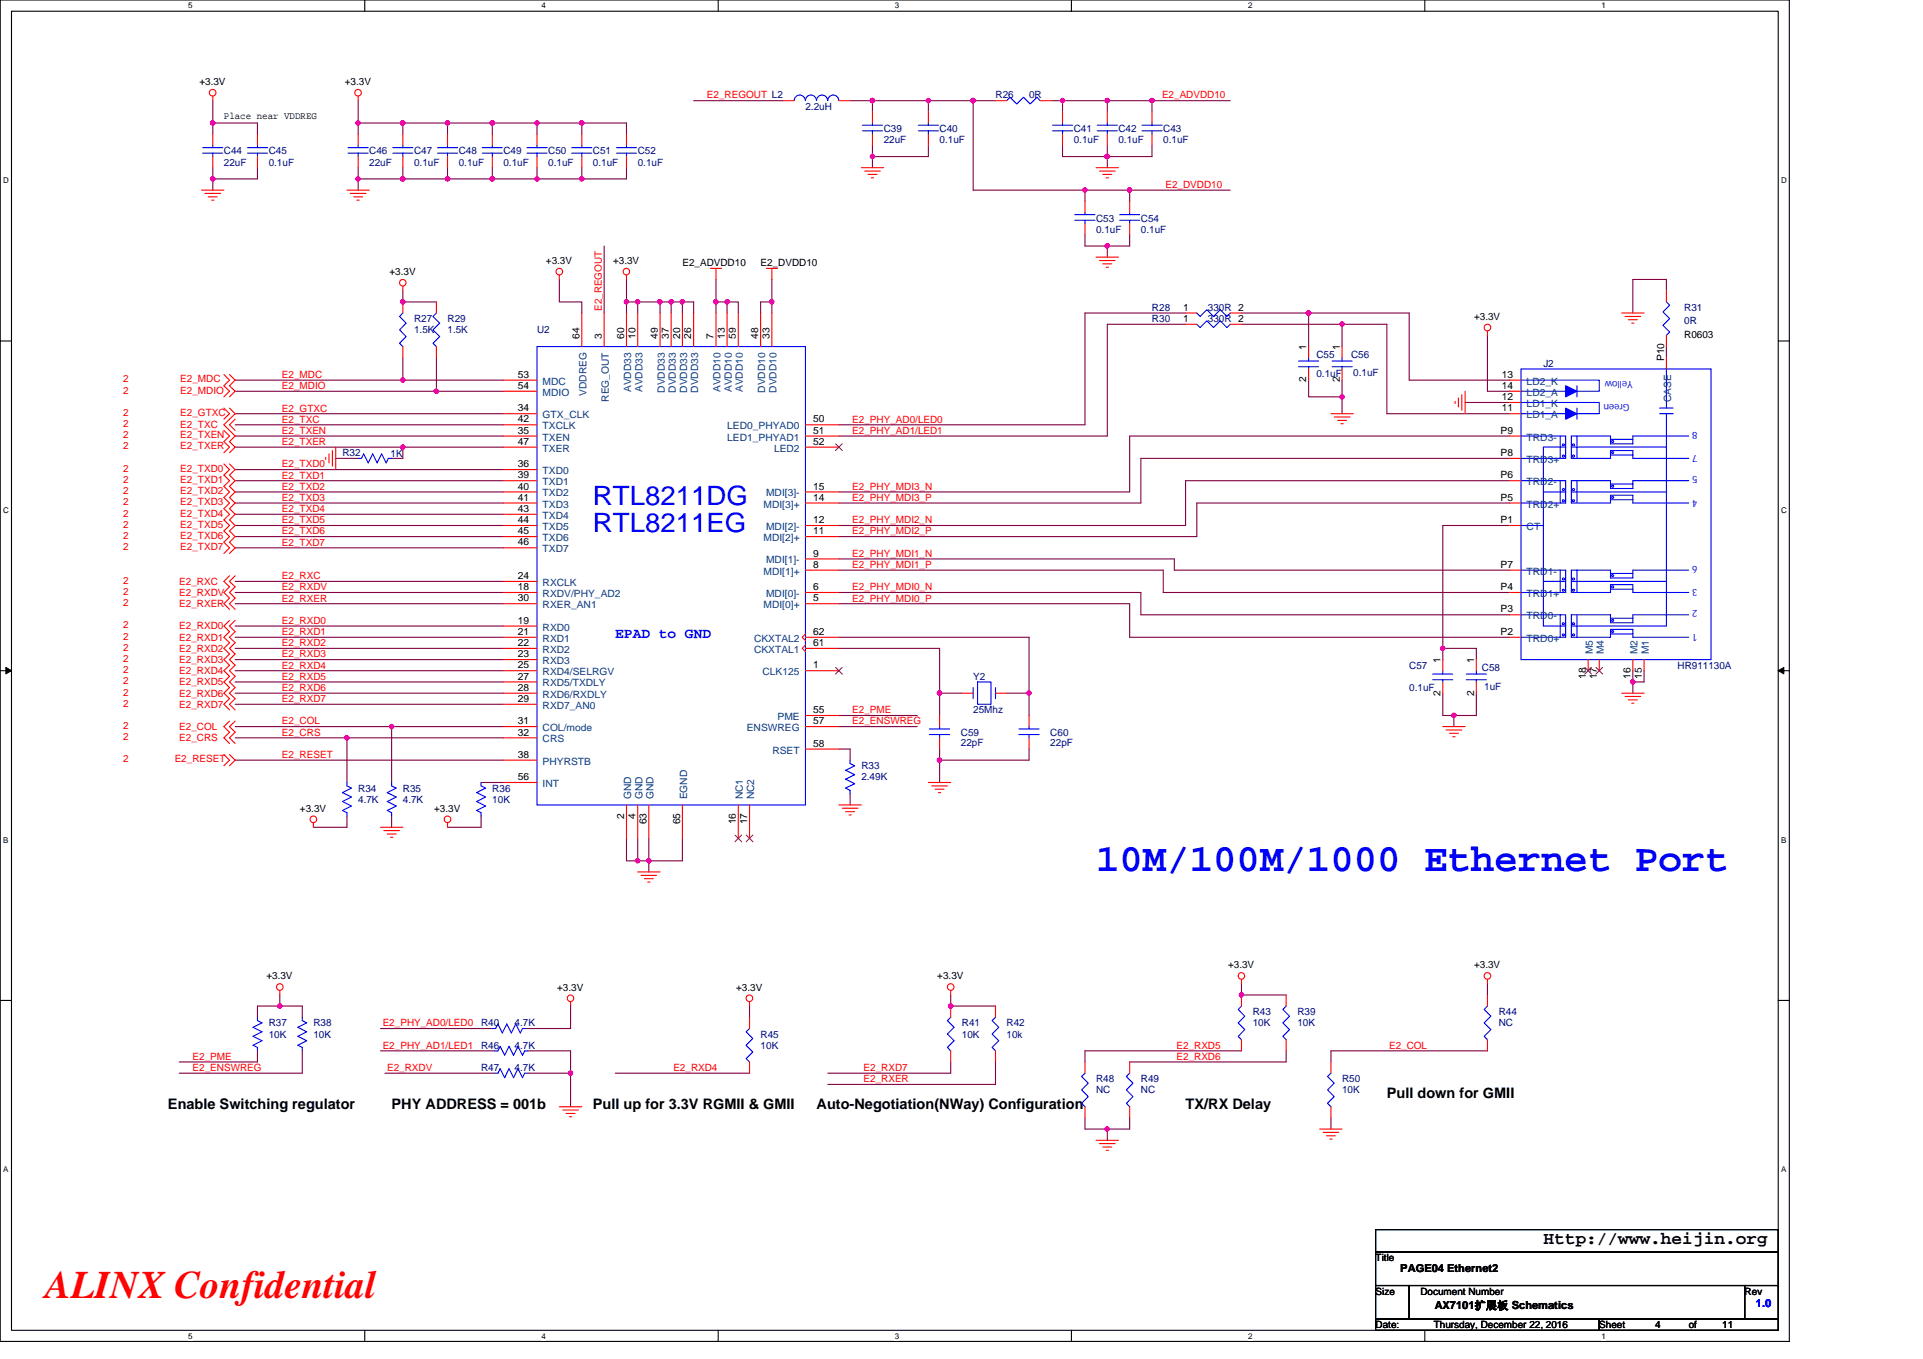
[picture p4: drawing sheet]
<svg xmlns="http://www.w3.org/2000/svg" width="297mm" height="210mm" viewBox="0 0 297 210" stroke-linecap="round" stroke-linejoin="round" font-family="sans-serif">
<path d="M0 0h276.4v207.3h-276.4zM1.8 1.7h272.9v203.8h-272.9z" fill="none" stroke="#000" stroke-width=".17"/>
<g fill="#fff">
<path d="M29.1 .2h.6v1.4h-.6z"/>
<path d="M29.1 205.7h.6v1.4h-.6z"/>
</g>
<path d="M56.3 0v1.7M56.3 205.5v1.8" fill="none" stroke="#000" stroke-width=".17"/>
<g fill="#fff">
<path d="M83.6 .2h.7v1.4h-.7z"/>
<path d="M83.6 205.7h.7v1.4h-.7z"/>
</g>
<path d="M110.9 0v1.7M110.9 205.5v1.8" fill="none" stroke="#000" stroke-width=".17"/>
<g fill="#fff">
<path d="M138.2 .2h.7v1.4h-.7z"/>
<path d="M138.2 205.7h.7v1.4h-.7z"/>
</g>
<path d="M165.5 0v1.7M165.5 205.5v1.8" fill="none" stroke="#000" stroke-width=".17"/>
<g fill="#fff">
<path d="M192.8 .2h.6v1.4h-.6z"/>
<path d="M192.8 205.7h.6v1.4h-.6z"/>
</g>
<path d="M220.1 0v1.7M220.1 205.5v1.8" fill="none" stroke="#000" stroke-width=".17"/>
<g fill="#fff">
<path d="M247.4 .2h.6v1.4h-.6z"/>
<path d="M247.4 205.7h.6v1.4h-.6z"/>
<path d="M.5 27.2h.8v1.4h-.8z"/>
<path d="M275.1 27.2h.9v1.4h-.9z"/>
<path d="M.5 78.1h.8v1.4h-.8z"/>
<path d="M275.1 78.1h.9v1.4h-.9z"/>
</g>
<path d="M0 52.7h1.8M274.7 52.7h1.7" fill="none" stroke="#000" stroke-width=".17"/>
<g fill="#fff">
<path d="M.5 129.1h.8v1.4h-.8z"/>
<path d="M275.1 129.1h.8v1.4h-.8z"/>
</g>
<path d="M0 103.6h1.8M274.7 103.6h1.7" fill="none" stroke="#000" stroke-width=".17"/>
<path d="M.9 103.1l.9 .5-.9 .5zM274.7 103.6l.8-.5v1z" fill="#000" stroke="#000" stroke-width=".15"/>
<g fill="#fff">
<path d="M.5 180h.8v1.4h-.8z"/>
<path d="M275.1 180h.8v1.4h-.8z"/>
</g>
<path d="M0 154.6h1.8M274.7 154.6h1.7M212.5 190h62.2v3.5h-62.2zM212.5 193.5h62.2v5.1h-62.2zM212.5 198.6h5.2v5.2h-5.2zM217.7 198.6h51.8v5.2h-51.8zM269.5 198.6h5.2v5.2h-5.2zM212.5 203.8h34.5v1.7h-34.5zM247 203.8h27.7v1.7h-27.7z" fill="none" stroke="#000" stroke-width=".17"/>
<g fill="none" stroke="#800040" stroke-width=".17">
<path d="M32.9 19h6.9v1.7M32.9 15.6v3.4M32.9 19v1.7M55.3 15.6v3.4M55.3 19v1.7M55.3 19h6.9M62.2 19v1.7M62.2 19h6.9M69.1 19h6.9M69.1 19v1.7M76 19h6.9M76 19v1.7"/>
<path d="M82.9 19h7M82.9 19v1.7M89.9 19v1.7M89.9 19h6.9v1.7M107.1 15.6h13.8M131.3 15.6h3.5M134.8 15.6h8.6M134.8 15.6v1.7M143.4 15.6v1.7M143.4 15.6h6.9M150.3 15.6h3.5M150.3 15.6v13.8h17.3"/>
<path d="M162.4 15.6h1.7M164.1 15.6h6.9M164.1 15.6v1.7M171 15.6h6.9M171 15.6v1.7M177.9 15.6h12.1M177.9 15.6v1.7M32.9 25.9v1.7M32.9 27.6v1.8M39.8 25.9v1.7h-6.9M55.3 27.6h6.9M55.3 25.9v1.7"/>
<path d="M55.3 27.6v1.8M62.2 27.6h6.9M62.2 25.9v1.7M69.1 27.6h6.9M69.1 25.9v1.7M76 27.6h6.9M76 25.9v1.7M82.9 25.9v1.7M82.9 27.6h7M89.9 25.9v1.7M93.3 38v10.4M96.8 25.9v1.7h-6.9"/>
<path d="M134.8 22.5v1.7M134.8 24.2v1.7M143.4 22.5v1.7h-8.6M164.1 22.5v1.7h6.9M167.6 29.4v1.7M167.6 36.3v1.7h3.4M167.6 29.4h6.9M171 38v1.7M171 22.5v1.7M171 24.2v1.7M174.5 29.4h15.5M174.5 29.4v1.7"/>
<path d="M174.5 36.3v1.7h-3.5M177.9 22.5v1.7h-6.9M36.3 58.7h25.9M62.2 55.3v3.4M62.2 44.9v1.8h5.2M62.2 58.7h15.6M67.4 55.3v5.2M86.4 43.2v3.5h3.5v1.7M96.8 43.2v3.5h1.7M96.8 46.7v1.7M98.5 46.7h3.5v1.7M98.5 46.7v1.7"/>
<path d="M102 46.7h1.7v1.7M103.7 46.7h3.4v1.7M105.4 46.7v1.7M110.6 46.7v1.7M110.6 43.2v3.5M110.6 46.7h1.7v1.7M112.3 46.7h1.7v1.7M119.2 46.7v1.7M119.2 46.7h-1.7v1.7M119.2 43.2v3.5M183.1 50.1h-12.1v17.3h-41.4M183.1 48.4h-15.5v17.2h-38"/>
<path d="M191.8 50.1h15.5M191.8 48.4h10.3M202.1 58.7v2.6h5.2M202.1 48.4h15.6v10.3h15.5M202.1 48.4v5.2M207.3 50.1h6.9v13.8h19M207.3 50.1v3.5M207.3 58.7v2.6M229.8 51.8v8.7h3.4M257.4 44.9v-1.7h-5.2v5.2M257.4 53.6v1.7M36.3 65.6h41.5"/>
<path d="M36.3 69.1h25.9v1.7h-1.7M36.3 63.9h41.5M36.3 67.4h41.5M36.3 72.6h41.5M36.3 74.3h41.5M36.3 77.7h41.5M36.3 76h41.5M36.3 79.5h41.5M36.3 60.5h31.1M51.9 70.8h3.4M62.2 69.1h15.6M67.4 60.5h10.4"/>
<path d="M207.3 61.3v2.6M226.3 62.2h6.9M233.2 67.4h-58.7v8.6h-44.9M233.2 70.8h-57v6.9h-46.6M233.2 74.3h-50.1v6.9h-53.5M233.2 77.7h-48.3v5.2h-55.3M36.3 89.8h41.5M36.3 91.5h41.5M36.3 93.3h41.5M36.3 98.5h41.5M36.3 96.7h41.5M36.3 81.2h41.5"/>
<path d="M36.3 84.6h41.5M36.3 82.9h41.5M129.6 86.4h51.8v1.7h51.8M129.6 93.3h44.9v5.2h58.7M129.6 88.1h50.1v3.4h53.5M129.6 91.5h46.6v3.5h57M129.6 98.5h29.4v8.6M233.2 81.2h-10.3v19M36.3 117.5h41.5M36.3 108.8h41.5M36.3 107.1h41.5M36.3 105.4h41.5"/>
<path d="M36.3 103.6h41.5M36.3 112.3h24.2v8.6M36.3 114h17.3v6.9M36.3 101.9h41.5M36.3 100.2h41.5M53.6 114h24.2M60.5 112.3h17.3M129.6 115.7h1.7v1.8M129.6 100.2h15.5v6.9M129.6 112.3h12.1M129.6 110.6h12.1M145.1 107.1h3.5"/>
<path d="M145.1 107.1v3.5M145.1 115.7v1.8M145.1 117.5v3.4M155.5 107.1h3.5M159 107.1v3.5M159 115.7v1.8h-13.9M222.9 100.2v1.7M222.9 107.1v3.5h1.7M222.9 100.2h5.1v1.7M224.6 110.6v1.7M228 107.1v3.5h-3.4M252.2 103.6v1.8"/>
<path d="M252.2 105.4v1.7M254 103.6v1.8h-1.8M53.6 126.1v1.7h-5.2M60.5 126.1v1.7M74.3 120.9h3.5M74.3 126.1v1.7h-5.2M96.8 129.5v3.5h1.7M98.5 129.5v3.5M98.5 133h1.7M100.2 129.5v3.5M100.2 133v1.7M105.4 129.5v3.5h-5.2"/>
<path d="M131.3 122.6v1.8M43.2 155.4h3.5v1.8M43.2 153.7v1.7M43.2 155.4h-3.4v1.8M58.8 158.9h17.2M88.1 155.4v3.5h-6.9M115.8 155.4v1.8M146.9 153.7v1.7h6.9M191.8 152v1.7h6.9M229.8 152v1.7M39.8 162.4v1.7h-12.1M46.7 162.4v3.4h-19"/>
<path d="M58.8 162.4h17.6M59.5 165.8h16.9M81.6 162.4h6.5v3.4M81.6 165.8h6.5M88.1 165.8v5.2M95 165.8h20.8M146.9 164.1v1.7h-19M153.8 164.1v3.5h-25.9M167.6 172.7v1.8h3.4v1.7M174.5 172.7v1.8h-3.5M191.8 162.4h-24.2v1.7M198.7 162.4v1.7h-24.2"/>
<path d="M205.6 172.7v1.8M229.8 162.4h-24.2v1.7"/>
</g>
<g fill="#f0f" stroke="#f0f" stroke-width=".17">
<circle cx="98.5" cy="133" r=".34"/>
<circle cx="146.9" cy="155.4" r=".34"/>
<circle cx="191.7" cy="153.7" r=".34"/>
<circle cx="171" cy="174.4" r=".33"/>
<circle cx="158.9" cy="107.1" r=".34"/>
<circle cx="145.1" cy="107.1" r=".34"/>
<circle cx="145.1" cy="117.5" r=".34"/>
<circle cx="43.2" cy="155.4" r=".34"/>
<circle cx="62.2" cy="58.7" r=".34"/>
<circle cx="67.4" cy="60.4" r=".34"/>
<circle cx="224.6" cy="110.5" r=".34"/>
<circle cx="202.1" cy="48.4" r=".34"/>
<circle cx="207.3" cy="61.3" r=".34"/>
<circle cx="207.3" cy="50.1" r=".34"/>
<circle cx="252.2" cy="105.4" r=".33"/>
<circle cx="222.8" cy="100.2" r=".34"/>
<circle cx="143.4" cy="15.5" r=".34"/>
<circle cx="134.8" cy="15.5" r=".34"/>
<circle cx="174.5" cy="29.4" r=".34"/>
<circle cx="150.3" cy="15.5" r=".34"/>
<circle cx="134.8" cy="24.2" r=".34"/>
<circle cx="171" cy="38" r=".34"/>
<circle cx="167.6" cy="29.4" r=".34"/>
<circle cx="171" cy="15.5" r=".34"/>
<circle cx="177.9" cy="15.5" r=".34"/>
<circle cx="164.1" cy="15.5" r=".34"/>
<circle cx="171" cy="24.2" r=".34"/>
<circle cx="76" cy="19" r=".33"/>
<circle cx="76" cy="27.6" r=".33"/>
<circle cx="69.1" cy="27.6" r=".33"/>
<circle cx="32.9" cy="27.6" r=".33"/>
<circle cx="62.2" cy="27.6" r=".33"/>
<circle cx="55.3" cy="27.6" r=".33"/>
<circle cx="62.2" cy="19" r=".33"/>
<circle cx="55.3" cy="19" r=".33"/>
<circle cx="32.9" cy="19" r=".33"/>
<circle cx="89.9" cy="27.6" r=".33"/>
<circle cx="83" cy="27.6" r=".33"/>
<circle cx="89.9" cy="19" r=".33"/>
<circle cx="96.8" cy="46.6" r=".34"/>
<circle cx="98.5" cy="46.6" r=".34"/>
<circle cx="103.7" cy="46.6" r=".34"/>
<circle cx="101.9" cy="46.6" r=".34"/>
<circle cx="105.4" cy="46.6" r=".34"/>
<circle cx="110.6" cy="46.6" r=".34"/>
<circle cx="112.3" cy="46.6" r=".34"/>
<circle cx="119.2" cy="46.6" r=".34"/>
<circle cx="83" cy="19" r=".33"/>
<circle cx="100.2" cy="133" r=".34"/>
<circle cx="69.1" cy="19" r=".33"/>
<circle cx="62.2" cy="69.1" r=".34"/>
<circle cx="88.1" cy="165.8" r=".33"/>
<circle cx="60.5" cy="112.3" r=".34"/>
<circle cx="53.6" cy="114" r=".33"/>
<circle cx="62.2" cy="46.6" r=".34"/>
</g>
<g fill="none" stroke="#f00" stroke-width=".17">
<path d="M32.9 14.9v.7M55.3 14.9v.7M120.9 15.6h1.8M129.6 15.6h1.7M134.8 17.3v1.7M143.4 17.3v1.7M153.8 15.6h1.7M160.7 15.6h1.7M164.1 17.3v1.7M171 17.3v1.7M177.9 17.3v1.7M31.1 29.4h3.5"/>
<path d="M31.7 29.9h2.4M32.2 30.4h1.3M32.7 30.9h.3M32.9 20.7v1.8M32.9 24.2v1.7M39.8 20.7v1.8M39.8 24.2v1.7M53.6 29.4h3.4M54.1 29.9h2.4M54.6 30.4h1.4M55.1 30.9h.4M55.3 20.7v1.8"/>
<path d="M55.3 24.2v1.7M62.2 20.7v1.8M62.2 24.2v1.7M69.1 20.7v1.8M69.1 24.2v1.7M76 20.7v1.8M76 24.2v1.7M82.9 20.7v1.8M82.9 24.2v1.7M89.9 20.7v1.8M89.9 24.2v1.7M96.8 20.7v1.8"/>
<path d="M96.8 24.2v1.7M133.1 25.9h3.4M133.6 26.4h2.4M134.1 26.9h1.4M134.6 27.5h.3M134.8 20.7v1.8M143.4 20.7v1.8M164.1 20.7v1.8M167.6 31.1v1.7M167.6 34.5v1.8M169.3 25.9h3.5M169.3 39.7h3.5"/>
<path d="M169.8 26.4h2.5M170.3 26.9h1.4M170.9 27.5h.3M171 20.7v1.8M174.5 31.1v1.7M174.5 34.5v1.8M177.9 20.7v1.8M34.6 57.9l.9 .8-.9 .9 .9 .9-.9 .8M35.5 57.9l.8 .8-.8 .9 .8 .9-.8 .8M62.2 44.2v.7M62.2 53.6v1.7M62.2 46.7v1.7"/>
<path d="M67.4 53.6v1.7M67.4 46.7v1.7M77.8 58.7h5.1M86.4 42.5v.7M89.9 48.4v5.2M93.3 48.4v5.2M96.8 42.5v.7M96.8 48.4v5.2M98.5 48.4v5.2M102 48.4v5.2M103.7 48.4v5.2M105.4 48.4v5.2"/>
<path d="M107.1 48.4v5.2M109.7 41.5h1.8M110.6 48.4v5.2M110.6 41.5v1.7M112.3 48.4v5.2M114 48.4v5.2M117.5 48.4v5.2M118.4 41.5h1.7M119.2 41.5v1.7M119.2 48.4v5.2M169.8 40.3h2.5M170.3 40.8h1.4"/>
<path d="M170.9 41.3h.3M183.1 50.1h1.8M183.1 48.4h1.8M190 50.1h1.8M190 48.4h1.8M202.1 53.6v1.7M202.1 57v1.7M207.3 53.6v1.7M207.3 57v1.7M229.8 51.1v.7M233.2 58.7h1.7M250.5 48.4h3.5"/>
<path d="M251 48.9h2.4M251.5 49.4h1.4M252 49.9h.4M257.4 44.9v1.8M257.4 51.8v1.8M257.4 55.3v1.7M34.6 66.5l.9 .9-.9 .8 .9 .9-.9 .9M34.6 71.7l.9 .9-.9 .8 .9 .9-.9 .8 .9 .9-.9 .9 .9 .8-.9 .9 .9 .9-.9 .8 .9 .9-.9 .8 .9 .9-.9 .9 .9 .8-.9 .9M34.6 63.1l.9 .8-.9 .9M35.5 63.1l.8 .8-1.7 1.7 1.7 1.8-.8 .8 .8 .9-.8 .9M35.5 71.7l.8 .9-.8 .8 .8 .9-.8 .8 .8 .9-.8 .9 .8 .8-.8 .9 .8 .9-.8 .8 .8 .9-.8 .8 .8 .9-.8 .9 .8 .8-.8 .9M36.3 64.8l-.8 .8 .8 .9"/>
<path d="M50.3 70.7v.3M50.8 70.1v1.4M51.3 69.6v2.4M51.9 69.1v3.5M55.3 70.8h.1M60.5 70.8h.1M77.8 63.9h5.1M77.8 67.4h5.1M77.8 72.6h5.1M77.8 74.3h5.1M77.8 76h5.1M77.8 77.7h5.1"/>
<path d="M77.8 65.6h5.1M77.8 79.5h5.1M77.8 69.1h5.1M77.8 60.5h5.1M124.4 77.7h5.2M124.4 76h5.2M124.4 65.6h5.2M124.4 67.4h5.2M124.4 69.1h5.2M205.6 63.9h3.4M206.1 64.4h2.4M206.6 65h1.4"/>
<path d="M207.1 65.5h.4M224.8 62v.4M225.3 61.5v1.4M225.8 61v2.4M226.3 60.5v3.4M233.2 77.7h1.7M233.2 74.3h1.7M233.2 70.8h1.7M233.2 67.4h1.7M233.2 63.9h1.7M233.2 62.2h1.7M233.2 60.5h1.7"/>
<path d="M35.5 89l-.9 .8 .9 .9-.9 .8 .9 .9-.9 .9 .9 .8M35.5 95.9l-.9 .8 .9 .9-.9 .9 .9 .8-.9 .9 .9 .8-.9 .9 .9 .9-.9 .8 .9 .9-.9 .9 .9 .8-.9 .9 .9 .9-.9 .8 .9 .9M36.3 89l-.8 .8 .8 .9-.8 .8 .8 .9-.8 .9 .8 .8M36.3 95.9l-.8 .8 .8 .9-.8 .9 .8 .8-.8 .9 .8 .8-.8 .9 .8 .9-.8 .8 .8 .9-.8 .9 .8 .8-.8 .9 .8 .9-.8 .8 .8 .9M77.8 91.5h5.1M77.8 96.7h5.1M77.8 98.5h5.1M77.8 89.8h5.1M77.8 93.3h5.1M77.8 81.2h5.1M77.8 82.9h5.1M77.8 84.6h5.1"/>
<path d="M124.4 93.3h5.2M124.4 91.5h5.2M124.4 88.1h5.2M124.4 86.4h5.2M124.4 82.9h5.2M124.4 81.2h5.2M124.4 99.7l-.5 .5 .5 .5M124.4 98l-.5 .5 .5 .5M124.4 98.5h5.2M233.2 98.5h1.7M233.2 95h1.7M233.2 91.5h1.7"/>
<path d="M233.2 88.1h1.7M233.2 81.2h1.7M34.6 116.6l.9 .9-.9 .8M35.5 116.6l.8 .9-.8 .8M35.5 111.4l-.9 .9 .9 .8-.9 .9 .9 .9M36.3 111.4l-.8 .9 .8 .8-.8 .9 .8 .9M77.8 100.2h5.1M77.8 101.9h5.1M77.8 103.6h5.1M77.8 105.4h5.1M77.8 107.1h5.1M77.8 108.8h5.1"/>
<path d="M77.8 112.3h5.1M77.8 117.5h5.1M77.8 114h5.1M124.4 103.6h5.2M124.4 110.6h5.2M124.4 100.2h5.2M124.4 112.3h5.2M124.4 115.7h5.2M131.3 117.5h.1M145.1 110.6v1.7M145.1 114v1.7M148.6 107.1h1.7"/>
<path d="M153.8 107.1h1.7M159 110.6v1.7M159 114v1.7M222.9 101.9v1.7M222.9 105.4v1.7M222.9 112.3h3.4M223.4 112.8h2.4M223.9 113.3h1.4M224.4 113.8h.4M228 101.9v1.7M228 105.4v1.7M245.3 101.9v1.7"/>
<path d="M247 101.9v1.7M250.5 107.1h3.5M251 107.6h2.4M251.5 108.1h1.4M252 108.6h.4M252.2 101.9v1.7M254 101.9v1.7M48.4 127.1v.7M53.6 126.1h.1M53.6 120.9h.1M58.8 127.8h3.4M59.3 128.3h2.4"/>
<path d="M59.8 128.9h1.4M60.3 129.4h.4M60.5 126.1h.1M60.5 120.9h.1M69.1 127.1v.7M74.3 126.1h.1M74.3 120.9h.1M77.8 120.9h5.1M96.8 124.4v5.1M98.5 134.7h3.5M98.5 124.4v5.1M99 135.3h2.4"/>
<path d="M99.5 135.8h1.4M100.1 136.3h.3M100.2 124.4v5.1M105.4 124.4v5.1M114 124.4v5.1M115.8 124.4v5.1M129.6 124.4h3.5M130.1 124.9h2.4M130.6 125.4h1.4M131.1 125.9h.4M131.3 122.6h.1M143.4 120.9h3.5"/>
<path d="M143.9 121.4h2.4M144.4 121.9h1.4M145 122.5h.3M39.8 157.2h.1M43.2 153v.7M46.7 157.2h.1M76 158.9h.1M81.2 158.9h.1M88.1 154.8v.6M115.8 154.8v.6M115.8 157.2v1.7M146.9 153v.7"/>
<path d="M146.9 155.4v1.8M153.8 155.4v1.8M191.8 151.3v.7M191.8 153.7v1.7M198.7 153.7v1.7M229.8 151.3v.7M229.8 153.7v1.7M39.8 162.4h.1M46.7 162.4h.1M76.4 162.4h.1M76.4 165.8h.1M81.6 162.4h.1"/>
<path d="M81.6 165.8h.1M86.4 171h3.5M86.9 171.5h2.4M87.4 172h1.4M88 172.6h.3M115.8 164.1v1.7M146.9 162.4v1.7M153.8 162.4v1.7M167.6 171v1.7M167.6 164.1v1.7M169.3 176.2h3.5M169.8 176.7h2.5"/>
<path d="M170.3 177.2h1.4M170.9 177.7h.3M174.5 171v1.7M174.5 164.1v1.7M191.8 160.6v1.8M198.7 160.6v1.8M203.9 174.5h3.4M204.4 175h2.4M204.9 175.5h1.4M205.4 176h.4M205.6 171v1.7M205.6 164.1v1.7"/>
<path d="M229.8 160.6v1.8"/>
<circle cx="32.8" cy="14.3" r=".51"/>
<circle cx="55.3" cy="14.3" r=".51"/>
<circle cx="62.2" cy="43.7" r=".51"/>
<circle cx="86.4" cy="42" r=".51"/>
<circle cx="96.8" cy="42" r=".51"/>
<circle cx="229.8" cy="50.6" r=".51"/>
<circle cx="48.4" cy="126.6" r=".51"/>
<circle cx="69.1" cy="126.6" r=".51"/>
<circle cx="43.2" cy="152.5" r=".51"/>
<circle cx="88.1" cy="154.2" r=".51"/>
<circle cx="115.8" cy="154.2" r=".51"/>
<circle cx="146.8" cy="152.5" r=".51"/>
<circle cx="191.7" cy="150.8" r=".51"/>
<circle cx="229.8" cy="150.8" r=".51"/>
</g>
<g fill="none" stroke="#00f" stroke-width=".17">
<path d="M122.7 15.5a.86 .86 0 0 1 .8-.8 .86 .86 0 0 1 .9 .8M124.4 15.5a.85 .85 0 0 1 .9-.8 .85 .85 0 0 1 .8 .8 .87 .87 0 0 1 .9-.8 .87 .87 0 0 1 .8 .8 .86 .86 0 0 1 .9-.8 .86 .86 0 0 1 .9 .8M133.2 19.3h3.1M134.8 19v.3M141.9 19.3h3.1M143.4 19v.3M155.5 15.6l.5-.6 1.1 1.1 1-1.1 1 1.1 1.1-1.1 .5 .6M162.6 19.3h3.1M164.1 19v.3M169.5 19.3h3.1M171 19v.3M176.4 19.3h3.1"/>
<path d="M177.9 19v.3M31.3 23.7h3.1M31.3 22.8h3.1M32.9 22.5v.3M32.9 23.7v.5M38.2 23.7h3.1M38.2 22.8h3.1M39.8 22.5v.3M39.8 23.7v.5M53.8 23.7h3.1M53.8 22.8h3.1M55.3 22.5v.3"/>
<path d="M55.3 23.7v.5M60.7 23.7h3.1M60.7 22.8h3.1M62.2 22.5v.3M62.2 23.7v.5M67.6 23.7h3.1M67.6 22.8h3.1M69.1 22.5v.3M69.1 23.7v.5M74.5 23.7h3.1M74.5 22.8h3.1M76 22.5v.3"/>
<path d="M76 23.7v.5M81.4 23.7h3.1M81.4 22.8h3.1M82.9 22.5v.3M82.9 23.7v.5M88.3 23.7h3.1M88.3 22.8h3.1M89.9 22.5v.3M89.9 23.7v.5M95.2 23.7h3.1M95.2 22.8h3.1M96.8 22.5v.3"/>
<path d="M96.8 23.7v.5M133.2 20.2h3.1M134.8 20.2v.5M141.9 20.2h3.1M143.4 20.2v.5M162.6 20.2h3.1M164.1 20.2v.5M166 34h3.1M166 33.2h3.1M167.6 32.8v.4M167.6 34v.5M169.5 20.2h3.1"/>
<path d="M171 20.2v.5M172.9 34h3.1M172.9 33.2h3.1M174.5 32.8v.4M174.5 34v.5M176.4 20.2h3.1M177.9 20.2v.5M62.2 48.4l-.5 .5 1 1-1 1.1 1 1-1 1 .5 .6M67.4 48.4l-.5 .5 1 1-1 1.1 1 1-1 1 .5 .6M82.9 53.6h41.5v70.8h-41.5zM184.9 48.4l.5 .5 1-1 1 1 1.1-1 1 1 .5-.5M190 50.1l-.5 .5-1-1-1.1 1-1-1-1 1-.5-.5"/>
<path d="M200.6 55.8h3.1M200.6 56.7h3.1M202.1 55.3v.5M202.1 56.7v.3M205.8 55.8h3.1M205.8 56.7h3.1M207.3 55.3v.5M207.3 56.7v.3M234.9 57h29.4v44.9h-29.4zM234.9 58.7h12.1v1.8h-12.1M243.6 59.6v1.7M257.4 46.7l.5 .5-1 1 1 1-1 1.1 1 1-.5 .5"/>
<path d="M257.4 57v6.1M55.3 70.8h.5l.4-.7 .7 1.4 .7-1.4 .6 1.4 .7-1.4 .7 1.4 .4-.7h.5M234.9 74.3h6.9v3.4h-6.9M234.9 67.4h6.9v3.4h-6.9M234.9 62.2h12.1v1.7h-12.1M238.4 76h3.4M241 74.3v3.4M241 67.4v3.4M241.4 77.3h.2v.2h-.2zM241.4 70.4h.2v.2h-.2zM241.4 75.5h.2v.3h-.2zM241.4 68.6h.2v.2h-.2z"/>
<path d="M241.8 69.1h-3.4v27.6h3.4M242.7 76h14.7M242.7 69.1h14.7M242.9 77.3h.3v.2h-.3zM242.9 68.6h.3v.2h-.3zM242.9 70.4h.3v.2h-.3zM243.6 74.3v3.4M243.6 67.4v3.4M243.6 63.1v1.7M248.8 77.2h3.4M248.8 70.3h3.4M248.8 74.8h3.4"/>
<path d="M248.8 67.9h3.4M249 75h.2v.2h-.2zM249 76.7h.2v.3h-.2zM249 68.1h.2v.2h-.2zM249 69.8h.2v.3h-.2zM256.4 63.9h2M256.4 63.1h2M257.4 63.9v32.8h-14.7M260.9 74.3h-8.7v1.2h-3.4v-1.2h-6.1v3.4h6.1v-1.2h3.4v1.2h8.7M260.9 67.4h-8.7v1.2h-3.4v-1.2h-6.1v3.4h6.1v-1.2h3.4v1.2h8.7M234.9 95h6.9v3.5h-6.9M234.9 81.2h3.5"/>
<path d="M234.9 88.1h6.9v3.4h-6.9M238.4 89.8h3.4M241 95v3.5M241 88.1v3.4M241.4 91.1h.2v.2h-.2zM241.4 89.3h.2v.3h-.2zM241.4 98h.2v.2h-.2zM241.4 96.3h.2v.2h-.2zM242.7 89.8h14.7M242.9 91.1h.3v.2h-.3zM242.9 98h.3v.2h-.3zM242.9 96.3h.3v.2h-.3z"/>
<path d="M242.9 89.3h.3v.3h-.3zM243.6 95v3.5M243.6 88.1v3.4M248.8 97.9h3.4M248.8 95.5h3.4M248.8 91h3.4M248.8 88.6h3.4M249 88.8h.2v.3h-.2zM249 90.6h.2v.2h-.2zM249 97.5h.2v.2h-.2zM249 95.7h.2v.3h-.2zM260.9 95h-8.7v1.2h-3.4v-1.2h-6.1v3.5h6.1v-1.3h3.4v1.3h8.7"/>
<path d="M260.9 88.1h-8.7v1.2h-3.4v-1.2h-6.1v3.4h6.1v-1.2h3.4v1.2h8.7M131.3 117.5v.5l.7 .3-1.4 .7 1.4 .7-1.4 .7 1.4 .7-1.4 .7 .7 .3v.5M143.6 113.5h3.1M143.6 112.6h3.1M145.1 112.3v.3M145.1 113.5v.5M150.3 106.2v1.8M151 105.4h2.1v3.4h-2.1zM153.8 106.2v1.8M157.4 113.5h3.1M157.4 112.6h3.1M159 112.3v.3"/>
<path d="M159 113.5v.5M221.3 104.2h3.1M221.3 105h3.1M222.9 103.6v.6M222.9 105v.4M226.5 104.2h3.1M226.5 105h3.1M228 103.6v.6M228 105v.4M53.6 120.9v.5l.7 .4-1.4 .7 1.4 .6-1.4 .7 1.4 .7-1.4 .7 .7 .4v.5M60.5 120.9v.5l.7 .4-1.4 .7 1.4 .6-1.4 .7 1.4 .7-1.4 .7 .7 .4v.5M74.3 120.9v.5l.7 .4-1.4 .7 1.4 .6-1.4 .7 1.4 .7-1.4 .7 .7 .4v.5"/>
<path d="M39.8 157.2v.5l.7 .4-1.4 .6 1.4 .7-1.4 .7 1.4 .7-1.4 .7 .7 .3v.6M46.7 157.2v.5l.7 .4-1.4 .6 1.4 .7-1.4 .7 1.4 .7-1.4 .7 .7 .3v.6M76 158.9h.6l.3-.7 .7 1.4 .7-1.4 .7 1.4 .7-1.4 .7 1.4 .3-.7h.5M115.8 158.9l-.6 .5 1.1 1.1-1.1 1 1.1 1-1.1 1.1 .6 .5M146.9 157.2l-.6 .5 1.1 1-1.1 1.1 1.1 1-1.1 1 .6 .6M153.8 157.2l-.6 .5 1.1 1-1.1 1.1 1.1 1-1.1 1 .6 .6M191.8 155.4l-.5 .6 1 1-1 1.1 1 1-1 1 .5 .5M198.7 155.4l-.5 .6 1 1-1 1.1 1 1-1 1 .5 .5M229.8 155.4l-.5 .6 1 1-1 1.1 1 1-1 1 .5 .5M76.4 162.4h.5l.4-.7 .7 1.3 .6-1.3 .7 1.3 .7-1.3 .7 1.3 .3-.6h.6M76.4 165.8h.5l.4-.7 .7 1.4 .6-1.4 .7 1.4 .7-1.4 .7 1.4 .3-.7h.6M167.6 165.8l-.5 .5 1 1.1-1 1 1 1-1 1.1 .5 .5"/>
<path d="M174.5 165.8l-.5 .5 1 1.1-1 1 1 1-1 1.1 .5 .5M205.6 165.8l-.5 .5 1 1.1-1 1 1 1-1 1.1 .5 .5"/>
<circle cx="243.1" cy="75.7" r=".17"/>
</g>
<g fill="#00f" stroke="#00f" stroke-width=".17">
<path d="M241.8 63.1l1.8 .8-1.8 .9z" fill-rule="evenodd"/>
<path d="M241.8 59.6l1.8 .9-1.8 .8z" fill-rule="evenodd"/>
</g>
<path d="M129.1 68.6l1 1M130.1 68.6l-1.1 1M129.1 103.1l1 1.1M130.1 103.1l-1.1 1.1M244.8 103.1l1 1.1M245.8 103.1l-1 1.1M246.5 103.1l1.1 1.1M247.5 103.1l-1 1.1M113.5 129l1.1 1.1M114.6 129l-1.1 1.1M115.3 129l1 1.1M116.3 129l-1.1 1.1" fill="none" stroke="#804000" stroke-width=".15"/>
<text font-size="6" fill="#00f" x="169.3" y="134.6">10M/100M/1000 Ethernet Port</text>
<text font-size="6" fill="#f00" x="7" y="200.6">ALINX Confidential</text>
<g font-size="4.1" fill="#00f">
<text x="91.6" y="78">RTL8211DG</text>
<text x="91.6" y="82.2">RTL8211EG</text>
</g>
<text font-size="2.8" x="238.4" y="192.3">Http://www.heijin.org</text>
<text font-size="2.2" fill="#00f" x="95" y="98.6">EPAD to GND</text>
<g font-size="2.2">
<text x="25.9" y="171.4">Enable Switching regulator</text>
<text x="60.5" y="171.4">PHY ADDRESS = 001b</text>
<text x="91.6" y="171.4">Pull up for 3.3V RGMII &amp; GMII</text>
<text x="126.1" y="171.4">Auto-Negotiation(NWay) Configuration</text>
<text x="183.1" y="171.4">TX/RX Delay</text>
<text x="214.2" y="169.7">Pull down for GMII</text>
</g>
<g font-size="1.7">
<text x="216.3" y="196.6">PAGE04 Ethernet2</text>
<text x="221.7" y="202.3">AX7101扩展板 Schematics</text>
</g>
<text font-size="1.7" fill="#00f" x="271.2" y="202">1.0</text>
<g font-size="1.5">
<text x="30.8" y="13.1">+3.3V</text>
<text x="53.3" y="13.1">+3.3V</text>
<text x="34.6" y="18.3">Place near VDDREG</text>
<text x="84.3" y="40.8">+3.3V</text>
<text x="94.7" y="40.8">+3.3V</text>
<text x="105.4" y="41.1">E2_ADVDD10</text>
<text x="117.5" y="41.1">E2_DVDD10</text>
<text x="60.2" y="42.5">+3.3V</text>
<text x="89.5" y="52.3" transform="rotate(-90 89.5 52.3)">64</text>
<text x="93" y="52.3" transform="rotate(-90 93 52.3)">3</text>
<text x="96.4" y="52.3" transform="rotate(-90 96.4 52.3)">60</text>
<text x="98.1" y="52.3" transform="rotate(-90 98.1 52.3)">10</text>
<text x="101.6" y="52.3" transform="rotate(-90 101.6 52.3)">49</text>
<text x="103.3" y="52.3" transform="rotate(-90 103.3 52.3)">37</text>
<text x="105" y="52.3" transform="rotate(-90 105 52.3)">20</text>
<text x="106.8" y="52.3" transform="rotate(-90 106.8 52.3)">26</text>
<text x="110.2" y="52.3" transform="rotate(-90 110.2 52.3)">7</text>
<text x="111.9" y="52.3" transform="rotate(-90 111.9 52.3)">13</text>
<text x="113.7" y="52.3" transform="rotate(-90 113.7 52.3)">59</text>
<text x="117.1" y="52.3" transform="rotate(-90 117.1 52.3)">48</text>
<text x="118.9" y="52.3" transform="rotate(-90 118.9 52.3)">33</text>
<text x="182.8" y="49.7">1</text>
<text x="182.8" y="48">1</text>
<text x="227.7" y="49.4">+3.3V</text>
<text x="260.2" y="52.2">R0603</text>
<text x="80" y="58.4">53</text>
<text x="201.8" y="59.1" transform="rotate(-90 201.8 59.1)">2</text>
<text x="201.8" y="54.1" transform="rotate(-90 201.8 54.1)">1</text>
<text x="206.9" y="59.1" transform="rotate(-90 206.9 59.1)">2</text>
<text x="206.9" y="54.1" transform="rotate(-90 206.9 54.1)">1</text>
<text x="232" y="58.4">13</text>
<text x="257" y="55.8" transform="rotate(-90 257 55.8)">P10</text>
<text x="80" y="63.6">34</text>
<text x="80" y="65.3">42</text>
<text x="80" y="60.1">54</text>
<text x="125.6" y="65.3">50</text>
<text x="232" y="63.6">11</text>
<text x="232" y="61.8">12</text>
<text x="232" y="60.1">14</text>
<text x="80" y="67">35</text>
<text x="80" y="68.7">47</text>
<text x="125.6" y="67">51</text>
<text x="125.6" y="68.7">52</text>
<text x="231.8" y="70.5">P8</text>
<text x="231.8" y="67">P9</text>
<text x="80" y="72.2">36</text>
<text x="80" y="73.9">39</text>
<text x="80" y="75.6">40</text>
<text x="80" y="77.4">41</text>
<text x="125.6" y="75.6">15</text>
<text x="125.6" y="77.4">14</text>
<text x="231.8" y="77.4">P5</text>
<text x="231.8" y="73.9">P6</text>
<text x="80" y="79.1">43</text>
<text x="80" y="80.8">44</text>
<text x="80" y="82.6">45</text>
<text x="125.6" y="80.8">12</text>
<text x="125.6" y="82.6">11</text>
<text x="231.8" y="80.8">P1</text>
<text x="80" y="89.5">24</text>
<text x="80" y="84.3">46</text>
<text x="125.6" y="86">9</text>
<text x="125.6" y="87.7">8</text>
<text x="231.8" y="87.7">P7</text>
<text x="80" y="91.2">18</text>
<text x="80" y="92.9">30</text>
<text x="125.6" y="91.2">6</text>
<text x="125.6" y="92.9">5</text>
<text x="231.8" y="94.6">P3</text>
<text x="231.8" y="91.2">P4</text>
<text x="80" y="96.4">19</text>
<text x="80" y="98.1">21</text>
<text x="80" y="99.8">22</text>
<text x="80" y="101.6">23</text>
<text x="125.6" y="99.8">61</text>
<text x="125.6" y="98.1">62</text>
<text x="231.8" y="98.1">P2</text>
<text x="80" y="103.3">25</text>
<text x="80" y="105">27</text>
<text x="80" y="106.7">28</text>
<text x="125.6" y="103.3">1</text>
<text x="222.5" y="107.5" transform="rotate(-90 222.5 107.5)">2</text>
<text x="222.5" y="102.4" transform="rotate(-90 222.5 102.4)">1</text>
<text x="227.7" y="107.5" transform="rotate(-90 227.7 107.5)">2</text>
<text x="227.7" y="102.4" transform="rotate(-90 227.7 102.4)">1</text>
<text x="245" y="104.9" transform="rotate(-90 245 104.9)">18</text>
<text x="246.7" y="104.9" transform="rotate(-90 246.7 104.9)">17</text>
<text x="251.9" y="104.9" transform="rotate(-90 251.9 104.9)">16</text>
<text x="253.6" y="104.9" transform="rotate(-90 253.6 104.9)">15</text>
<text x="80" y="108.5">29</text>
<text x="80" y="111.9">31</text>
<text x="80" y="113.6">32</text>
<text x="125.6" y="110.2">55</text>
<text x="125.6" y="111.9">57</text>
<text x="80" y="117.1">38</text>
<text x="125.6" y="115.4">58</text>
<text x="46.3" y="125.4">+3.3V</text>
<text x="67.1" y="125.4">+3.3V</text>
<text x="80" y="120.5">56</text>
<text x="96.4" y="126.5" transform="rotate(-90 96.4 126.5)">2</text>
<text x="98.1" y="126.5" transform="rotate(-90 98.1 126.5)">4</text>
<text x="99.9" y="127.4" transform="rotate(-90 99.9 127.4)">63</text>
<text x="105" y="127.4" transform="rotate(-90 105 127.4)">65</text>
<text x="113.7" y="127.4" transform="rotate(-90 113.7 127.4)">16</text>
<text x="115.4" y="127.4" transform="rotate(-90 115.4 127.4)">17</text>
<text x="189.7" y="149.6">+3.3V</text>
<text x="227.7" y="149.6">+3.3V</text>
<text x="41.1" y="151.3">+3.3V</text>
<text x="86.1" y="153.1">+3.3V</text>
<text x="113.7" y="153.1">+3.3V</text>
<text x="144.8" y="151.3">+3.3V</text>
<text x="212.5" y="194.9">Title</text>
<text x="212.5" y="200">Size</text>
<text x="219.4" y="200">Document Number</text>
<text x="269.5" y="200">Rev</text>
<text x="212.5" y="205.2">Date:</text>
<text x="221.5" y="205.2">Thursday, December 22, 2016</text>
<text x="247" y="205.2">Sheet</text>
<text x="255.7" y="205.2">4</text>
<text x="260.9" y="205.2">of</text>
<text x="266" y="205.2">11</text>
</g>
<g font-size="1.5" fill="#f00">
<text x="109.2" y="15.2">E2_REGOUT L2</text>
<text x="179.5" y="15.2">E2_ADVDD10</text>
<text x="180" y="29">E2_DVDD10</text>
<text x="93" y="48" transform="rotate(-90 93 48)">E2_REGOUT</text>
<text x="19" y="59.1">2</text>
<text x="27.9" y="59.1">E2_MDC</text>
<text x="43.6" y="58.4">E2_MDC</text>
<text x="19" y="66">2</text>
<text x="19" y="64.3">2</text>
<text x="19" y="60.8">2</text>
<text x="27.9" y="64.3">E2_GTXC</text>
<text x="27.9" y="60.8">E2_MDIO</text>
<text x="43.6" y="65.3">E2_TXC</text>
<text x="43.6" y="63.6">E2_GTXC</text>
<text x="43.6" y="60.1">E2_MDIO</text>
<text x="131.7" y="65.3">E2_PHY_AD0/LED0</text>
<text x="19" y="67.7">2</text>
<text x="19" y="69.4">2</text>
<text x="27.9" y="66.2">E2_TXC</text>
<text x="27.9" y="67.7">E2_TXEN</text>
<text x="27.9" y="69.4">E2_TXER</text>
<text x="43.6" y="67">E2_TXEN</text>
<text x="43.6" y="68.7">E2_TXER</text>
<text x="131.7" y="67">E2_PHY_AD1/LED1</text>
<text x="19" y="72.9">2</text>
<text x="19" y="74.6">2</text>
<text x="19" y="76.4">2</text>
<text x="27.9" y="72.9">E2_TXD0</text>
<text x="27.9" y="74.6">E2_TXD1</text>
<text x="27.9" y="76.4">E2_TXD2</text>
<text x="43.6" y="72.2">E2_TXD0</text>
<text x="43.6" y="73.9">E2_TXD1</text>
<text x="43.6" y="77.4">E2_TXD3</text>
<text x="43.6" y="75.7">E2_TXD2</text>
<text x="131.7" y="75.7">E2_PHY_MDI3_N</text>
<text x="131.7" y="77.4">E2_PHY_MDI3_P</text>
<text x="19" y="78.1">2</text>
<text x="19" y="79.8">2</text>
<text x="19" y="81.6">2</text>
<text x="19" y="83.3">2</text>
<text x="27.9" y="78.1">E2_TXD3</text>
<text x="27.9" y="79.8">E2_TXD4</text>
<text x="27.9" y="81.6">E2_TXD5</text>
<text x="27.9" y="83.3">E2_TXD6</text>
<text x="43.6" y="79.1">E2_TXD4</text>
<text x="43.6" y="80.9">E2_TXD5</text>
<text x="43.6" y="82.6">E2_TXD6</text>
<text x="131.7" y="80.9">E2_PHY_MDI2_N</text>
<text x="131.7" y="82.6">E2_PHY_MDI2_P</text>
<text x="19" y="85">2</text>
<text x="27.9" y="85">E2_TXD7</text>
<text x="43.6" y="89.5">E2_RXC</text>
<text x="43.6" y="84.3">E2_TXD7</text>
<text x="131.7" y="87.8">E2_PHY_MDI1_P</text>
<text x="131.7" y="86">E2_PHY_MDI1_N</text>
<text x="19" y="90.2">2</text>
<text x="19" y="91.9">2</text>
<text x="19" y="93.6">2</text>
<text x="27.7" y="90.4">E2_RXC</text>
<text x="27.7" y="92.1">E2_RXDV</text>
<text x="27.7" y="93.8">E2_RXER</text>
<text x="43.6" y="91.2">E2_RXDV</text>
<text x="43.6" y="92.9">E2_RXER</text>
<text x="131.7" y="92.9">E2_PHY_MDI0_P</text>
<text x="131.7" y="91.2">E2_PHY_MDI0_N</text>
<text x="19" y="97.1">2</text>
<text x="19" y="98.8">2</text>
<text x="19" y="100.5">2</text>
<text x="27.7" y="97.3">E2_RXD0</text>
<text x="27.7" y="99">E2_RXD1</text>
<text x="27.7" y="100.7">E2_RXD2</text>
<text x="43.6" y="101.6">E2_RXD3</text>
<text x="43.6" y="99.8">E2_RXD2</text>
<text x="43.6" y="98.1">E2_RXD1</text>
<text x="43.6" y="96.4">E2_RXD0</text>
<text x="19" y="102.3">2</text>
<text x="19" y="104">2</text>
<text x="19" y="105.7">2</text>
<text x="19" y="107.5">2</text>
<text x="27.7" y="102.4">E2_RXD3</text>
<text x="27.7" y="104.2">E2_RXD4</text>
<text x="27.7" y="105.9">E2_RXD5</text>
<text x="27.7" y="107.6">E2_RXD6</text>
<text x="43.6" y="106.8">E2_RXD6</text>
<text x="43.6" y="105">E2_RXD5</text>
<text x="43.6" y="103.3">E2_RXD4</text>
<text x="19" y="109.2">2</text>
<text x="19" y="112.6">2</text>
<text x="27.7" y="109.3">E2_RXD7</text>
<text x="27.7" y="112.8">E2_COL</text>
<text x="43.6" y="108.5">E2_RXD7</text>
<text x="43.6" y="111.9">E2_COL</text>
<text x="43.6" y="113.7">E2_CRS</text>
<text x="131.7" y="111.9">E2_ENSWREG</text>
<text x="131.7" y="110.2">E2_PME</text>
<text x="19" y="117.8">2</text>
<text x="19" y="114.4">2</text>
<text x="27" y="117.8">E2_RESET</text>
<text x="27.7" y="114.5">E2_CRS</text>
<text x="43.6" y="117.1">E2_RESET</text>
<text x="59.1" y="158.6">E2_PHY_AD0/LED0</text>
<text x="29.8" y="165.5">E2_ENSWREG</text>
<text x="29.8" y="163.7">E2_PME</text>
<text x="59.1" y="162">E2_PHY_AD1/LED1</text>
<text x="59.8" y="165.5">E2_RXDV</text>
<text x="104" y="165.5">E2_RXD4</text>
<text x="133.4" y="165.5">E2_RXD7</text>
<text x="133.4" y="167.2">E2_RXER</text>
<text x="181.7" y="162">E2_RXD5</text>
<text x="181.7" y="163.7">E2_RXD6</text>
<text x="214.6" y="162">E2_COL</text>
</g>
<g font-size="1.5" fill="#000080">
<text x="124.4" y="17">2.2uH</text>
<text x="153.8" y="15.2">R26</text>
<text x="159" y="15.2">0R</text>
<text x="34.6" y="23.9">C44</text>
<text x="41.5" y="23.9">C45</text>
<text x="57" y="23.9">C46</text>
<text x="64" y="23.9">C47</text>
<text x="70.9" y="23.9">C48</text>
<text x="77.8" y="23.9">C49</text>
<text x="84.7" y="23.9">C50</text>
<text x="91.6" y="23.9">C51</text>
<text x="98.5" y="23.9">C52</text>
<text x="136.5" y="20.4">C39</text>
<text x="136.5" y="22.1">22uF</text>
<text x="145.1" y="20.4">C40</text>
<text x="145.1" y="22.1">0.1uF</text>
<text x="165.9" y="20.4">C41</text>
<text x="165.9" y="22.1">0.1uF</text>
<text x="172.8" y="20.4">C42</text>
<text x="172.8" y="22.1">0.1uF</text>
<text x="179.7" y="20.4">C43</text>
<text x="179.7" y="22.1">0.1uF</text>
<text x="34.6" y="25.6">22uF</text>
<text x="41.5" y="25.6">0.1uF</text>
<text x="57" y="25.6">22uF</text>
<text x="64" y="25.6">0.1uF</text>
<text x="70.9" y="25.6">0.1uF</text>
<text x="77.8" y="25.6">0.1uF</text>
<text x="84.7" y="25.6">0.1uF</text>
<text x="91.6" y="25.6">0.1uF</text>
<text x="98.5" y="25.6">0.1uF</text>
<text x="169.3" y="34.2">C53</text>
<text x="169.3" y="35.9">0.1uF</text>
<text x="176.2" y="34.2">C54</text>
<text x="176.2" y="35.9">0.1uF</text>
<text x="64" y="49.8">R27</text>
<text x="64" y="51.5">1.5K</text>
<text x="69.1" y="49.8">R29</text>
<text x="69.1" y="51.5">1.5K</text>
<text x="82.9" y="51.5">U2</text>
<text x="177.9" y="49.8">R30</text>
<text x="177.9" y="48">R28</text>
<text x="186.6" y="49.8">330R 2</text>
<text x="186.6" y="48">330R 2</text>
<text x="260.2" y="48">R31</text>
<text x="260.2" y="50.1">0R</text>
<text x="203.3" y="55.3">C55</text>
<text x="203.3" y="58.2">0.1uF</text>
<text x="208.7" y="55.3">C56</text>
<text x="209" y="58.1">0.1uF</text>
<text x="238.4" y="56.7">J2</text>
<text x="52.9" y="70.5">R32</text>
<text x="60.3" y="70.7">1K</text>
<text x="150.3" y="105">Y2</text>
<text x="217.7" y="103.3">C57</text>
<text x="217.7" y="106.8">0.1uF</text>
<text x="228.9" y="103.7">C58</text>
<text x="229.3" y="106.6">1uF</text>
<text x="259.1" y="103.3">HR911130A</text>
<text x="148.4" y="113.7">C59</text>
<text x="150.3" y="110.2">25Mhz</text>
<text x="162.2" y="113.7">C60</text>
<text x="133.1" y="118.9">R33</text>
<text x="148.4" y="115.2">22pF</text>
<text x="162.2" y="115.2">22pF</text>
<text x="55.3" y="122.3">R34</text>
<text x="55.3" y="124">4.7K</text>
<text x="62.2" y="122.3">R35</text>
<text x="62.2" y="124">4.7K</text>
<text x="76" y="122.3">R36</text>
<text x="76" y="124">10K</text>
<text x="133.1" y="120.6">2.49K</text>
<text x="41.5" y="158.6">R37</text>
<text x="41.5" y="160.3">10K</text>
<text x="48.4" y="158.6">R38</text>
<text x="48.4" y="160.3">10K</text>
<text x="74.3" y="158.6">R40</text>
<text x="79.5" y="158.6">4.7K</text>
<text x="117.5" y="160.3">R45</text>
<text x="148.6" y="158.6">R41</text>
<text x="148.6" y="160.3">10K</text>
<text x="155.5" y="158.6">R42</text>
<text x="155.5" y="160.3">10k</text>
<text x="193.5" y="156.8">R43</text>
<text x="193.5" y="158.6">10K</text>
<text x="200.4" y="156.8">R39</text>
<text x="200.4" y="158.6">10K</text>
<text x="231.5" y="156.8">R44</text>
<text x="231.5" y="158.6">NC</text>
<text x="74.3" y="162">R46</text>
<text x="74.3" y="165.5">R47</text>
<text x="79.5" y="162">4.7K</text>
<text x="79.5" y="165.5">4.7K</text>
<text x="117.5" y="162">10K</text>
<text x="169.3" y="167.2">R48</text>
<text x="176.2" y="167.2">R49</text>
<text x="207.3" y="167.2">R50</text>
<text x="169.3" y="169">NC</text>
<text x="176.2" y="169">NC</text>
<text x="207.3" y="169">10K</text>
</g>
<g font-size="1.5" fill="#004080">
<text x="83.8" y="59.4">MDC</text>
<text x="235.8" y="59.4">LD2_K</text>
<text x="83.8" y="64.6">GTX_CLK</text>
<text x="83.8" y="61.2">MDIO</text>
<text x="90.6" y="61.2" transform="rotate(-90 90.6 61.2)">VDDREG</text>
<text x="94" y="62.1" transform="rotate(-90 94 62.1)">REG_OUT</text>
<text x="97.5" y="60.6" transform="rotate(-90 97.5 60.6)">AVDD33</text>
<text x="99.2" y="60.6" transform="rotate(-90 99.2 60.6)">AVDD33</text>
<text x="102.7" y="60.7" transform="rotate(-90 102.7 60.7)">DVDD33</text>
<text x="104.4" y="60.7" transform="rotate(-90 104.4 60.7)">DVDD33</text>
<text x="106.1" y="60.7" transform="rotate(-90 106.1 60.7)">DVDD33</text>
<text x="107.9" y="60.7" transform="rotate(-90 107.9 60.7)">DVDD33</text>
<text x="111.3" y="60.6" transform="rotate(-90 111.3 60.6)">AVDD10</text>
<text x="113" y="60.6" transform="rotate(-90 113 60.6)">AVDD10</text>
<text x="114.8" y="60.6" transform="rotate(-90 114.8 60.6)">AVDD10</text>
<text x="118.2" y="60.7" transform="rotate(-90 118.2 60.7)">DVDD10</text>
<text x="119.9" y="60.7" transform="rotate(-90 119.9 60.7)">DVDD10</text>
<text x="235.8" y="64.6">LD1_A</text>
<text x="235.8" y="62.9">LD1_K</text>
<text x="235.8" y="61.2">LD2_A</text>
<text x="258.1" y="62.2" transform="rotate(-90 258.1 62.2)">CASE</text>
<text x="83.8" y="68.1">TXEN</text>
<text x="83.8" y="66.3">TXCLK</text>
<text x="83.8" y="69.8">TXER</text>
<text x="112.3" y="66.3">LED0_PHYAD0</text>
<text x="112.3" y="68.1">LED1_PHYAD1</text>
<text x="119.6" y="69.8">LED2</text>
<text x="235.8" y="71.5">TRD3+</text>
<text x="235.8" y="68.1">TRD3-</text>
<text x="83.8" y="73.3">TXD0</text>
<text x="83.8" y="75">TXD1</text>
<text x="83.8" y="76.7">TXD2</text>
<text x="118.3" y="76.7">MDI[3]-</text>
<text x="235.8" y="75">TRD2-</text>
<text x="83.8" y="78.4">TXD3</text>
<text x="83.8" y="80.2">TXD4</text>
<text x="83.8" y="81.9">TXD5</text>
<text x="83.8" y="83.6">TXD6</text>
<text x="117.9" y="83.6">MDI[2]+</text>
<text x="117.9" y="78.4">MDI[3]+</text>
<text x="118.3" y="81.9">MDI[2]-</text>
<text x="235.8" y="78.4">TRD2+</text>
<text x="235.8" y="81.9">CT</text>
<text x="83.8" y="85.3">TXD7</text>
<text x="117.9" y="88.8">MDI[1]+</text>
<text x="118.3" y="87.1">MDI[1]-</text>
<text x="235.8" y="88.8">TRD1-</text>
<text x="83.8" y="92.2">RXDV/PHY_AD2</text>
<text x="83.8" y="90.5">RXCLK</text>
<text x="83.8" y="94">RXER_AN1</text>
<text x="117.9" y="94">MDI[0]+</text>
<text x="118.3" y="92.2">MDI[0]-</text>
<text x="235.8" y="95.7">TRD0-</text>
<text x="235.8" y="92.2">TRD1+</text>
<text x="83.8" y="97.4">RXD0</text>
<text x="83.8" y="99.2">RXD1</text>
<text x="83.8" y="100.9">RXD2</text>
<text x="116.5" y="100.9">CKXTAL1</text>
<text x="116.5" y="99.2">CKXTAL2</text>
<text x="235.8" y="99.2">TRD0+</text>
<text x="246" y="101" transform="rotate(-90 246 101)">M5</text>
<text x="247.8" y="101" transform="rotate(-90 247.8 101)">M4</text>
<text x="252.9" y="101" transform="rotate(-90 252.9 101)">M2</text>
<text x="254.7" y="101" transform="rotate(-90 254.7 101)">M1</text>
<text x="83.8" y="102.6">RXD3</text>
<text x="83.8" y="104.3">RXD4/SELRGV</text>
<text x="83.8" y="106.1">RXD5/TXDLY</text>
<text x="83.8" y="107.8">RXD6/RXDLY</text>
<text x="117.8" y="104.3">CLK125</text>
<text x="83.8" y="109.5">RXD7_AN0</text>
<text x="83.8" y="113">COL/mode</text>
<text x="115.4" y="113">ENSWREG</text>
<text x="120.1" y="111.3">PME</text>
<text x="83.8" y="118.2">PHYRSTB</text>
<text x="83.8" y="114.7">CRS</text>
<text x="119.3" y="116.4">RSET</text>
<text x="83.8" y="121.6">INT</text>
<text x="97.5" y="123.5" transform="rotate(-90 97.5 123.5)">GND</text>
<text x="99.2" y="123.5" transform="rotate(-90 99.2 123.5)">GND</text>
<text x="100.9" y="123.5" transform="rotate(-90 100.9 123.5)">GND</text>
<text x="106.1" y="123.5" transform="rotate(-90 106.1 123.5)">EGND</text>
<text x="114.8" y="123.5" transform="rotate(-90 114.8 123.5)">NC1</text>
<text x="116.5" y="123.5" transform="rotate(-90 116.5 123.5)">NC2</text>
</g>
<g font-size="1.5" fill="#00f">
<text x="252.2" y="58.9" transform="rotate(180 252.2 58.9)">Yellow</text>
<text x="251.7" y="62.4" transform="rotate(180 251.7 62.4)">Green</text>
<text x="262.2" y="66.7" transform="rotate(180 262.2 66.7)">8</text>
<text x="262.2" y="70.3" transform="rotate(180 262.2 70.3)">7</text>
<text x="262.2" y="73.6" transform="rotate(180 262.2 73.6)">5</text>
<text x="262.2" y="77.2" transform="rotate(180 262.2 77.2)">4</text>
<text x="262.2" y="87.4" transform="rotate(180 262.2 87.4)">6</text>
<text x="262.2" y="94.3" transform="rotate(180 262.2 94.3)">2</text>
<text x="262.2" y="91" transform="rotate(180 262.2 91)">3</text>
<text x="262.2" y="98" transform="rotate(180 262.2 98)">1</text>
</g>
<g font-size="1.2">
<text x="29.1" y="1.3">5</text>
<text x="83.6" y="1.3">4</text>
<text x="138.2" y="1.3">3</text>
<text x="192.8" y="1.3">2</text>
<text x="247.4" y="1.3">1</text>
<text x=".5" y="28.3">D</text>
<text x="275.1" y="28.3">D</text>
<text x=".5" y="79.2">C</text>
<text x="275.1" y="79.2">C</text>
<text x=".5" y="130.2">B</text>
<text x="275.1" y="130.2">B</text>
<text x=".5" y="181.1">A</text>
<text x="275.1" y="181.1">A</text>
<text x="29.1" y="206.8">5</text>
<text x="83.6" y="206.8">4</text>
<text x="138.2" y="206.8">3</text>
<text x="192.8" y="206.8">2</text>
<text x="247.4" y="206.8">1</text>
</g>
</svg>
